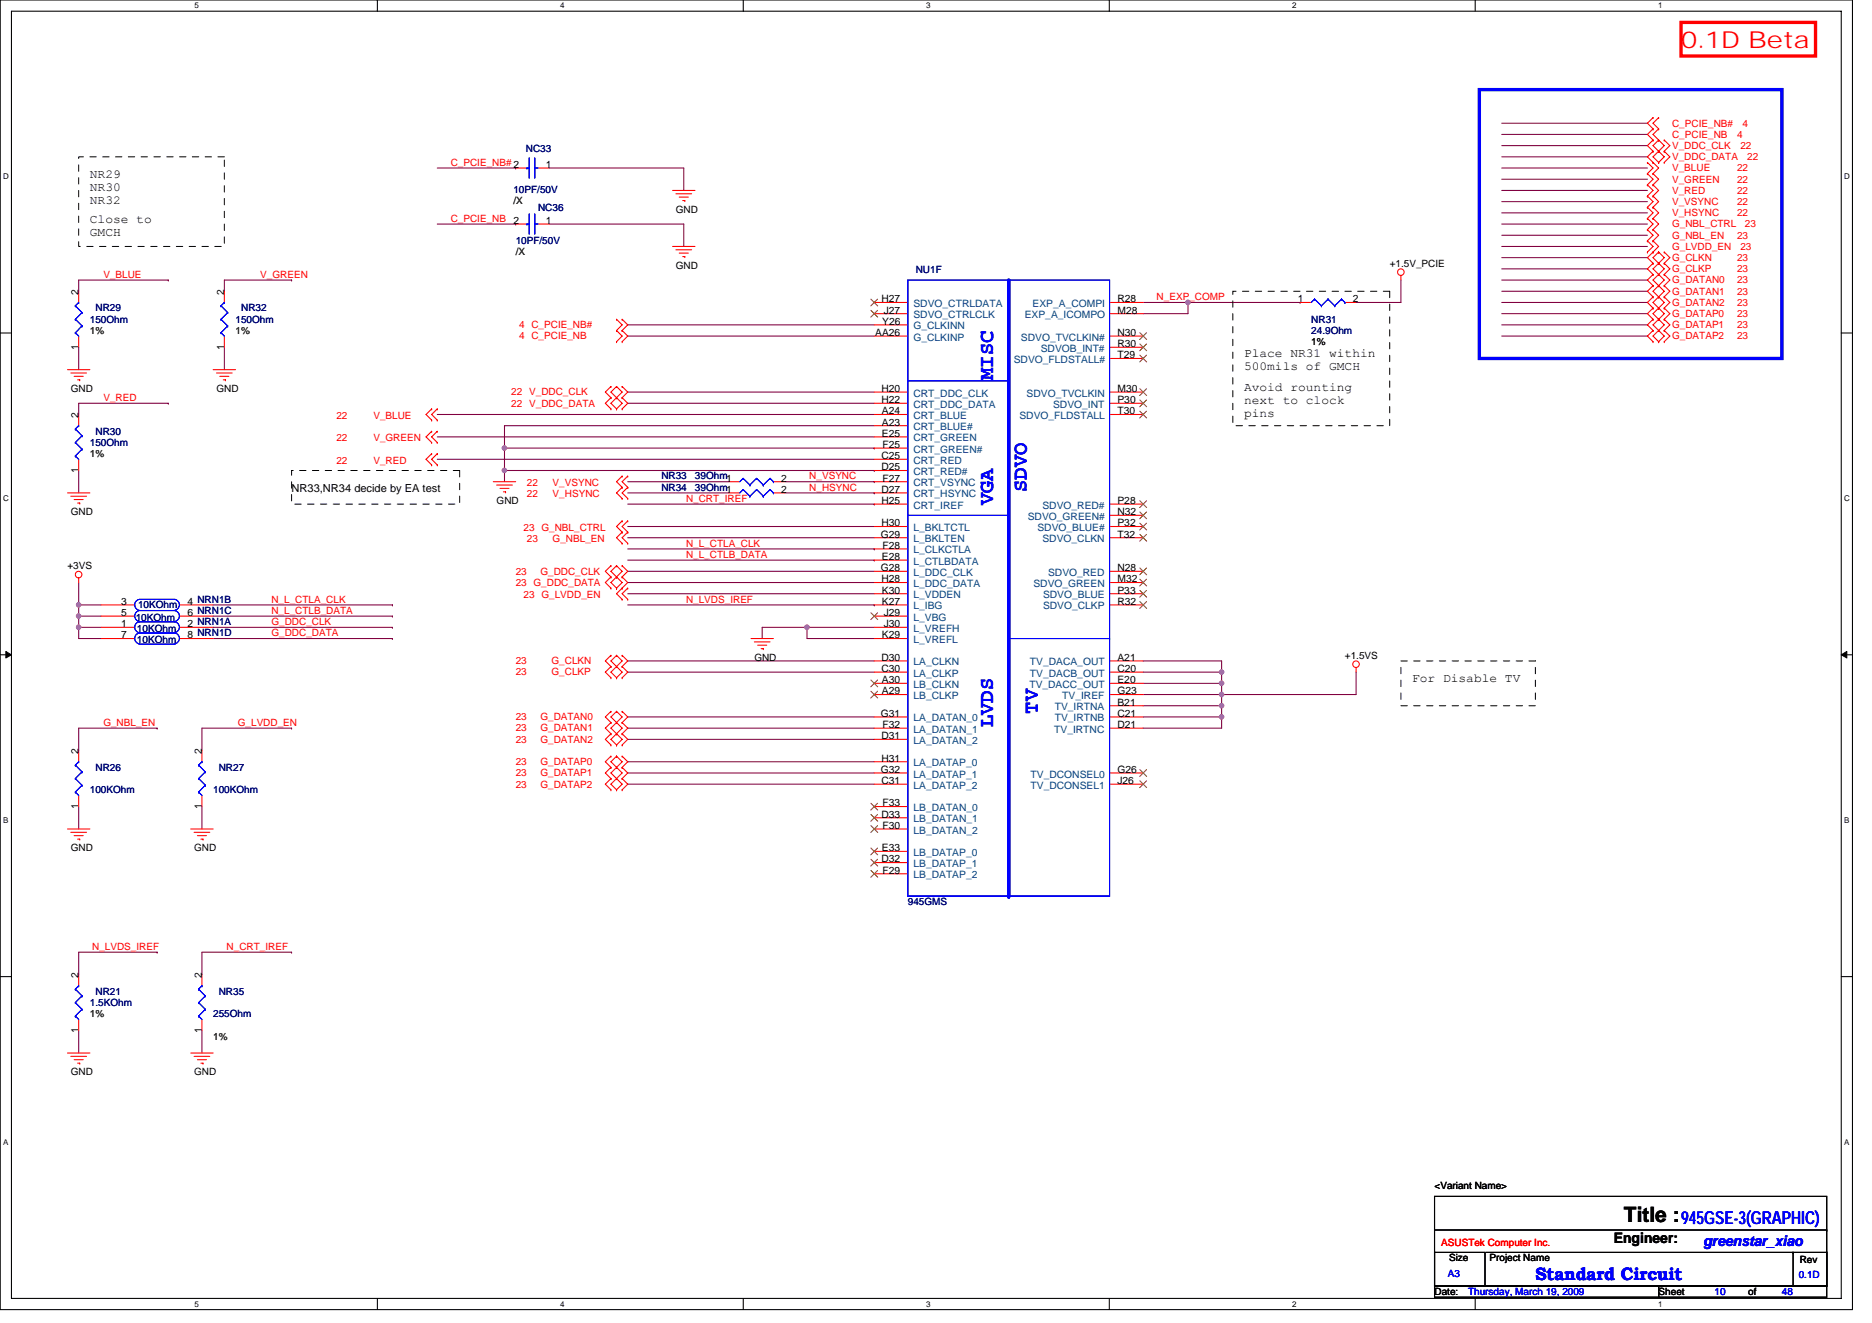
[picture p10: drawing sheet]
<svg xmlns="http://www.w3.org/2000/svg" width="297mm" height="210mm" viewBox="0 0 297 210" stroke-linecap="round" stroke-linejoin="round" font-family="sans-serif">
<path d="M0 0h293.9v207.9h-293.9zM1.8 1.8h290.4v204.3h-290.4z" fill="none" stroke="#000" stroke-width=".17"/>
<g fill="#fff">
<path d="M30.8 .2h.7v1.4h-.7z"/>
<path d="M30.8 206.3h.7v1.4h-.7z"/>
</g>
<path d="M59.9 0v1.8M59.9 206.1v1.8" fill="none" stroke="#000" stroke-width=".17"/>
<g fill="#fff">
<path d="M88.9 .2h.7v1.4h-.7z"/>
<path d="M88.9 206.3h.7v1.4h-.7z"/>
</g>
<path d="M117.9 0v1.8M117.9 206.1v1.8" fill="none" stroke="#000" stroke-width=".17"/>
<g fill="#fff">
<path d="M147 .2h.7v1.4h-.7z"/>
<path d="M147 206.3h.7v1.4h-.7z"/>
</g>
<path d="M176 0v1.8M176 206.1v1.8" fill="none" stroke="#000" stroke-width=".17"/>
<g fill="#fff">
<path d="M205 .2h.7v1.4h-.7z"/>
<path d="M205 206.3h.7v1.4h-.7z"/>
</g>
<path d="M234.1 0v1.8M234.1 206.1v1.8" fill="none" stroke="#000" stroke-width=".17"/>
<g fill="#fff">
<path d="M263.1 .2h.7v1.4h-.7z"/>
<path d="M263.1 206.3h.7v1.4h-.7z"/>
<path d="M.5 27.3h.9v1.4h-.9z"/>
<path d="M292.6 27.3h.9v1.4h-.9z"/>
<path d="M.5 78.4h.9v1.4h-.9z"/>
<path d="M292.6 78.4h.9v1.4h-.9z"/>
</g>
<path d="M0 52.9h1.8M292.2 52.9h1.7" fill="none" stroke="#000" stroke-width=".17"/>
<g fill="#fff">
<path d="M.5 129.5h.8v1.4h-.8z"/>
<path d="M292.6 129.5h.9v1.4h-.9z"/>
</g>
<path d="M0 103.9h1.8M292.2 103.9h1.7" fill="none" stroke="#000" stroke-width=".17"/>
<path d="M.9 103.4l.9 .5-.9 .5zM292.2 103.9l.8-.5v1z" fill="#000" stroke="#000" stroke-width=".16"/>
<g fill="#fff">
<path d="M.5 180.5h.8v1.4h-.8z"/>
<path d="M292.6 180.5h.9v1.4h-.9z"/>
</g>
<path d="M0 155h1.8M292.2 155h1.7M227.6 189.9h62.3v14.2h-62.3zM227.6 198.8h8v5.3h-8zM227.6 195.2h62.3M235.8 198.8h48.7M284.5 198.8h5.4v5.3h-5.4zM284.5 198.8h.1M289.9 195.2h.1M227.6 204.1h35.6v1.8h-35.6zM263.2 204.1h26.7v1.8h-26.7z" fill="none" stroke="#000" stroke-width=".17"/>
<g fill="none" stroke="#800040" stroke-width=".17">
<path d="M238.3 19.6h23.1M69.4 35.6h12.4M69.4 26.7h12.4M81.8 35.6h.1M81.8 26.7h.1M87.2 26.7h21.3v3.5M87.2 35.6h21.3v3.5M238.3 30.2h23.1M238.3 35.6h23.1M238.3 39.1h23.1M238.3 24.9h23.1M238.3 26.7h23.1"/>
<path d="M238.3 37.3h23.1M238.3 23.1h23.1M238.3 32h23.1M238.3 33.8h23.1M238.3 28.4h23.1M238.3 21.3h23.1M12.5 55.1v3.6M26.7 44.4h-14.2v1.8M26.7 44.4h.1M35.6 55.1v3.6M46.3 44.4h.1M46.3 44.4h-10.7v1.8"/>
<path d="M99.6 51.6h39.1M99.6 53.3h39.1M181.4 48h24.9M188.5 48h.1M188.5 48v1.8h-7.1M206.3 48h.1M222.3 44.4v3.6h-7.1M238.3 44.4h23.1M238.3 53.3h23.1M238.3 49.8h23.1M238.3 40.9h23.1M238.3 48h23.1"/>
<path d="M238.3 46.2h23.1M238.3 42.7h23.1M238.3 51.6h23.1M12.5 74.7v3.5M26.7 64h-14.2v1.8M26.7 64h.1M69.4 69.3h69.3M69.4 72.9h69.3M69.4 65.8h69.3M80 74.7v1.8M80 71.1v3.6M80 74.7h58.7"/>
<path d="M80 71.1h58.7M99.6 62.2h39.1M99.6 64h39.1M99.6 76.5h16M99.6 78.2h16M124.5 76.5h14.2M124.5 78.2h14.2M138.7 74.7h.1M138.7 76.5h.1M138.7 67.6h-58.7v3.5M138.7 78.2h.1M138.7 71.1h.1"/>
<path d="M12.5 97.8h3.5M12.5 99.6h3.5M12.5 99.6h.1M12.5 99.6v1.7h3.5M12.5 97.8h.1M12.5 96h.1M12.5 96h3.5M12.5 92.5v7.1M33.8 99.6h28.5M33.8 97.8h28.5M33.8 96h28.5M62.3 97.8h.1"/>
<path d="M62.3 96h.1M62.3 99.6h.1M99.6 85.3h39.1M99.6 83.6h39.1M99.6 92.5h39.1M99.6 90.7h39.1M99.6 94.2h39.1M99.6 87.1h39.1M99.6 96h39.1M99.6 88.9h39.1M99.6 80h39.1M128.1 99.6h.1"/>
<path d="M128.1 99.6v1.7h10.6M128.1 99.6h10.6M128.1 99.6h-7.2v1.7M138.7 87.1h.1M138.7 88.9h.1M138.7 96h.1M138.7 80h.1M24.9 115.6h.1M24.9 115.6h-12.4v3.5M33.8 101.3h28.5M46.3 115.6h-14.3v3.5M46.3 115.6h.1"/>
<path d="M62.3 101.3h.1M99.6 115.6h39.1M99.6 113.8h39.1M99.6 104.9h39.1M99.6 106.7h39.1M99.6 117.3h39.1M181.4 108.5h12.4M181.4 104.9h12.4v5.3M181.4 110.2h12.4M181.4 106.7h12.4M181.4 112h12.4M181.4 113.8h12.4"/>
<path d="M193.8 112h.1M193.8 108.5h.1M193.8 106.7h.1M193.8 113.8h.1M193.8 112v1.8M193.8 110.2v1.8M193.8 113.8v1.8h-12.4M193.8 110.2h.1M215.2 106.7v3.5h-21.4M12.5 128v3.6M32 128v3.6M99.6 122.7h39.1"/>
<path d="M99.6 124.5h39.1M99.6 120.9h39.1M24.9 151.1h-12.4v3.6M24.9 151.1h.1M46.3 151.1h.1M46.3 151.1h-14.3v3.6M12.5 163.6v3.5M32 163.6v3.5"/>
</g>
<g fill="#f0f" stroke="#f0f" stroke-width=".17">
<circle cx="128" cy="99.6" r=".35"/>
<circle cx="80" cy="74.7" r=".35"/>
<circle cx="193.8" cy="112" r=".35"/>
<circle cx="193.8" cy="108.4" r=".35"/>
<circle cx="188.5" cy="48" r=".35"/>
<circle cx="80" cy="71.1" r=".35"/>
<circle cx="12.5" cy="99.6" r=".35"/>
<circle cx="193.8" cy="106.7" r=".35"/>
<circle cx="193.8" cy="113.8" r=".35"/>
<circle cx="12.5" cy="97.8" r=".35"/>
<circle cx="12.5" cy="96" r=".35"/>
<circle cx="193.8" cy="110.2" r=".35"/>
</g>
<g fill="none" stroke="#f00" stroke-width=".17">
<path d="M262.3 18.7h.1M262.3 18.7l-.9 .9 .9 .8M263.2 18.7h.1M263.2 18.7l-.9 .9 .9 .8M81.8 26.7h1.8M81.8 35.6h1.8M85.4 26.7h1.8M85.4 35.6h1.8M106.7 39.1h3.6M106.7 30.2h3.6M107.2 39.6h2.5M107.2 30.8h2.5"/>
<path d="M107.8 31.3h1.4M108.3 31.8h.4M108.7 31.8h.1M261.4 29.3h.1M261.4 31.1h.1M261.4 32.9h.1M261.4 34.7h.1M261.4 38.2h.1M261.4 36.4h.1M261.4 27.6h.1M261.4 25.8h.1M261.4 25.8l.9 .9-.9 .9"/>
<path d="M261.4 38.2l.9 .9-.9 .9M261.4 29.3l.9 .9-.9 .9M261.4 32.9l.9 .9-.9 .9M261.4 34.7l.9 .9-.9 .8M261.4 36.4l.9 .9-.9 .9M261.4 31.1l.9 .9-.9 .9M261.4 27.6l.9 .8-.9 .9M262.3 22.2h.1M262.3 24h.1M262.3 20.4h.1M262.3 25.8h.1M262.3 29.3h.1"/>
<path d="M262.3 31.1h.1M262.3 32.9h.1M262.3 34.7h.1M262.3 38.2h.1M262.3 36.4h.1M262.3 27.6h.1M262.3 22.2l-.9 .9 .9 .9M262.3 20.4l-.9 .9 .9 .9M262.3 24l-.9 .9 1.8 1.8-.9 .9M262.3 38.2l.9 .9-1.8 1.8 .9 .9M262.3 29.3l.9 .9-.9 .9M262.3 32.9l.9 .9-.9 .9"/>
<path d="M262.3 34.7l.9 .9-.9 .8M262.3 36.4l.9 .9-.9 .9M262.3 31.1l.9 .9-.9 .9M262.3 27.6l.9 .8-.9 .9M263.2 24h.1M263.2 22.2h.1M263.2 20.4h.1M263.2 25.8h.1M263.2 22.2l-.9 .9 1.8 1.8-.9 .9M263.2 20.4l-.9 .9 1.8 1.8-1.8 1.8 .9 .9M264.1 24h.1M264.1 22.2h.1"/>
<path d="M264.1 25.8h.1M264.1 22.2l.9 .9-.9 .9M264.1 24l.9 .9-.9 .9M10.7 58.7h3.6M11.2 59.2h2.5M11.8 59.7h1.4M12.5 46.2v1.8M12.5 53.3v1.8M33.8 58.7h3.6M34.4 59.2h2.4M34.9 59.7h1.4M35.6 46.2v1.8"/>
<path d="M35.6 53.3v1.8M97.8 52.5h.1M97.8 50.7h.1M97.8 54.2h.1M97.8 50.7l.9 .9-.9 .9M97.8 52.5l.9 .8-.9 .9M98.7 50.7h.1M98.7 52.5h.1M98.7 54.2h.1M98.7 50.7l.9 .9-.9 .9M98.7 52.5l.9 .8-.9 .9M107.8 40.2h1.4"/>
<path d="M108.3 40.7h.4M108.7 40.7h.1M138.7 49.8h5.4M138.7 51.6h5.4M138.7 53.3h5.4M138.7 48h5.4M176.1 49.8h5.3M176.1 53.3h5.3M176.1 48h5.3M176.1 55.1h5.3M176.1 56.9h5.3M206.3 48h1.8"/>
<path d="M213.4 48h1.8M222.3 43.7v.7M261.4 40h.1M262.3 45.3h.1M262.3 47.1h.1M262.3 48.9h.1M262.3 50.7h.1M262.3 52.5h.1M262.3 54.2h.1M262.3 43.6h.1M262.3 41.8h.1M262.3 40h.1"/>
<path d="M262.3 45.3l-.9 .9 .9 .9M262.3 48.9l-.9 .9 .9 .9M262.3 41.8l-.9 .9 .9 .9M262.3 52.5l-.9 .8 .9 .9M262.3 47.1l-.9 .9 .9 .9M262.3 50.7l-.9 .9 .9 .9M262.3 43.6l-.9 .8 .9 .9M263.2 47.1h.1M263.2 45.3h.1M263.2 50.7h.1M263.2 48.9h.1M263.2 54.2h.1"/>
<path d="M263.2 52.5h.1M263.2 43.6h.1M263.2 41.8h.1M263.2 40h.1M263.2 40l.9 .9-1.8 1.8 1.8 1.7-1.8 1.8 1.8 1.8-1.8 1.8 1.8 1.8-1.8 1.7 .9 .9M263.2 40l-.9 .9 1.8 1.8-1.8 1.7 1.8 1.8-1.8 1.8 1.8 1.8-1.8 1.8 .9 .9M263.2 52.5l.9 .8-.9 .9M264.1 47.1h.1M264.1 45.3h.1M264.1 50.7h.1M264.1 48.9h.1M264.1 54.2h.1"/>
<path d="M264.1 52.5h.1M264.1 43.6h.1M264.1 41.8h.1M264.1 40h.1M264.1 41.8l.9 .9-.9 .9M264.1 48.9l.9 .9-.9 .9M264.1 45.3l.9 .9-.9 .9M264.1 52.5l.9 .8-.9 .9M264.1 43.6l.9 .8-.9 .9M264.1 50.7l.9 .9-.9 .9M264.1 47.1l.9 .9-.9 .9M264.1 40l.9 .9-.9 .9"/>
<path d="M10.7 78.2h3.6M11.2 78.8h2.5M11.8 79.3h1.4M12.3 79.8h.4M12.3 60.3h.4M12.5 65.8v1.8M12.5 72.9v1.8M12.7 79.8h.1M12.7 60.3h.1M35.4 60.3h.4M35.8 60.3h.1M68.5 68.5h.1"/>
<path d="M68.5 70.2h.1M68.5 64.9h.1M68.5 66.7h.1M68.5 72h.1M68.5 73.8h.1M68.5 68.5l-.9 .8 .9 .9M68.5 64.9l-.9 .9 .9 .9M68.5 72l-.9 .9 .9 .9M69.4 68.5h.1M69.4 70.2h.1M69.4 64.9h.1M69.4 66.7h.1"/>
<path d="M69.4 72h.1M69.4 73.8h.1M69.4 68.5l-.9 .8 .9 .9M69.4 64.9l-.9 .9 .9 .9M69.4 72l-.9 .9 .9 .9M78.3 76.5h3.5M78.8 77h2.5M79.3 77.5h1.5M79.9 78.1h.3M80.2 78.1h.1M96.9 64.9h.1M96.9 63.1h.1"/>
<path d="M96.9 61.3h.1M96.9 63.1l-.8 .9 .8 .9M96.9 61.3l-.8 .9 .8 .9M97.8 64.9h.1M97.8 63.1h.1M97.8 61.3h.1M97.8 61.3l-.9 .9 1.8 1.8-.9 .9M97.8 61.3l.9 .9-1.8 1.8 .9 .9M98.7 63.1h.1M98.7 64.9h.1M98.7 61.3h.1M98.7 75.6h.1"/>
<path d="M98.7 77.3h.1M98.7 79.1h.1M98.7 63.1l.9 .9-.9 .9M98.7 61.3l.9 .9-.9 .9M98.7 75.6l-.9 .9 .9 .8M98.7 77.3l-.9 .9 .9 .9M99.6 75.6h.1M99.6 77.3h.1M99.6 79.1h.1M99.6 75.6l-.9 .9 .9 .8M99.6 77.3l-.9 .9 .9 .9M115.6 78.2h1.8"/>
<path d="M115.6 76.5h1.8M122.7 78.2h1.8M122.7 76.5h1.8M138.7 78.2h5.4M138.7 76.5h5.4M138.7 62.2h5.4M138.7 64h5.4M138.7 65.8h5.4M138.7 67.6h5.4M138.7 69.3h5.4M138.7 71.1h5.4M138.7 72.9h5.4"/>
<path d="M138.7 74.7h5.4M176.1 62.2h5.3M176.1 64h5.3M176.1 65.8h5.3M12.5 91.7v.8M16 96h5.4M16 99.6h5.4M16 97.8h5.4M28.5 96h5.3M28.5 99.6h5.3M28.5 97.8h5.3M96.9 93.3h.1"/>
<path d="M96.9 91.6h.1M96.9 89.8h.1M96.9 91.6l-.8 .9 .8 .8M96.9 89.8l-.8 .9 .8 .9M97.8 93.3h.1M97.8 91.6h.1M97.8 89.8h.1M97.8 89.8l-.9 .9 1.8 1.8-.9 .8M97.8 89.8l.9 .9-1.8 1.8 .9 .8M98.7 91.6h.1M98.7 93.3h.1M98.7 89.8h.1"/>
<path d="M98.7 95.1h.1M98.7 82.7h.1M98.7 84.5h.1M98.7 86.2h.1M98.7 91.6l.9 .9-1.8 1.7 .9 .9M98.7 89.8l.9 .9-.9 .9M98.7 82.7l-.9 .9 .9 .9M98.7 84.5l-.9 .8 .9 .9M99.6 93.3h.1M99.6 95.1h.1M99.6 82.7h.1M99.6 84.5h.1"/>
<path d="M99.6 86.2h.1M99.6 93.3l-.9 .9 .9 .9M99.6 82.7l-.9 .9 .9 .9M99.6 84.5l-.9 .8 .9 .9M138.7 96h5.4M138.7 99.6h5.4M138.7 97.8h5.4M138.7 80h5.4M138.7 83.6h5.4M138.7 85.3h5.4M138.7 87.1h5.4M138.7 88.9h5.4"/>
<path d="M138.7 90.7h5.4M138.7 92.5h5.4M138.7 94.2h5.4M176.1 96h5.3M176.1 80h5.3M176.1 83.6h5.3M176.1 85.3h5.3M176.1 90.7h5.3M176.1 92.5h5.3M176.1 94.2h5.3M176.1 81.8h5.3M12.5 119.1v1.8"/>
<path d="M16 101.3h5.4M28.5 101.3h5.3M32 119.1v1.8M96.9 107.6h.1M96.9 105.8h.1M96.9 114.7h.1M96.9 112.9h.1M96.9 118.2h.1M96.9 116.5h.1M96.9 104h.1M96.9 105.8l-.8 .9 .8 .9M96.9 116.5l-.8 .8 .8 .9"/>
<path d="M96.9 112.9l-.8 .9 .8 .9M96.9 114.7l-.8 .9 .8 .9M96.9 104l-.8 .9 .8 .9M97.8 107.6h.1M97.8 105.8h.1M97.8 114.7h.1M97.8 112.9h.1M97.8 118.2h.1M97.8 116.5h.1M97.8 104h.1M97.8 104l-.9 .9 1.8 1.8-.9 .9M97.8 104l.9 .9-1.8 1.8 .9 .9"/>
<path d="M97.8 112.9l.9 .9-1.8 1.8 1.8 1.7-.9 .9M97.8 112.9l-.9 .9 1.8 1.8-1.8 1.7 .9 .9M98.7 105.8h.1M98.7 107.6h.1M98.7 112.9h.1M98.7 114.7h.1M98.7 116.5h.1M98.7 118.2h.1M98.7 104h.1M98.7 105.8l.9 .9-.9 .9M98.7 112.9l.9 .9-.9 .9M98.7 116.5l.9 .8-.9 .9"/>
<path d="M98.7 114.7l.9 .9-.9 .9M98.7 104l.9 .9-.9 .9M119.2 101.3h3.5M119.7 101.9h2.5M120.2 102.4h1.5M120.8 103h.3M121.1 103h.1M138.7 101.3h5.4M138.7 104.9h5.4M138.7 106.7h5.4M138.7 108.5h5.4M138.7 110.2h5.4"/>
<path d="M138.7 113.8h5.4M138.7 115.6h5.4M138.7 117.3h5.4M176.1 104.9h5.3M176.1 106.7h5.3M176.1 108.5h5.3M176.1 110.2h5.3M176.1 112h5.3M176.1 113.8h5.3M176.1 115.6h5.3M215.2 106v.7M10.7 131.6h3.6"/>
<path d="M11.2 132.1h2.5M11.8 132.6h1.4M12.3 133.2h.4M12.5 126.2v1.8M12.7 133.2h.1M30.3 131.6h3.5M30.8 132.1h2.5M31.3 132.6h1.5M31.9 133.2h.3M32 126.2v1.8M32.2 133.2h.1M96.9 125.3h.1"/>
<path d="M96.9 123.6h.1M96.9 121.8h.1M96.9 120h.1M96.9 123.6l-.8 .9 .8 .8M96.9 120l-.8 .9 .8 .9M96.9 121.8l-.8 .9 .8 .9M97.8 125.3h.1M97.8 123.6h.1M97.8 121.8h.1M97.8 120h.1M97.8 120l.9 .9-1.8 1.8 1.8 1.8-.9 .8M97.8 120l-.9 .9 1.8 1.8-1.8 1.8 .9 .8"/>
<path d="M98.7 123.6h.1M98.7 125.3h.1M98.7 120h.1M98.7 121.8h.1M98.7 123.6l.9 .9-.9 .8M98.7 120l.9 .9-.9 .9M98.7 121.8l.9 .9-.9 .9M138.7 120.9h5.4M138.7 122.7h5.4M138.7 124.5h5.4M138.7 128h5.4M138.7 129.8h5.4"/>
<path d="M138.7 131.6h5.4M138.7 135.1h5.4M138.7 136.9h5.4M138.7 138.7h5.4M176.1 122.7h5.3M176.1 124.5h5.3M12.5 154.7v1.8M32 154.7v1.8M10.7 167.1h3.6M11.2 167.7h2.5M11.8 168.2h1.4M12.3 168.7h.4"/>
<path d="M12.5 161.8v1.8M12.7 168.7h.1M30.3 167.1h3.5M30.8 167.7h2.5M31.3 168.2h1.5M31.9 168.7h.3M32 161.8v1.8M32.2 168.7h.1"/>
<circle cx="222.3" cy="43.2" r=".52"/>
<circle cx="12.5" cy="91.2" r=".52"/>
<circle cx="215.2" cy="105.4" r=".52"/>
</g>
<path d="M12.5 24.9h23.1v14.2h-23.1zM195.6 46.2h24.9v21.4h-24.9zM46.3 74.7h26.6v5.3h-26.6zM222.3 104.9h21.3v7.1h-21.3z" fill="none" stroke="#000" stroke-width=".16" stroke-dasharray="1 1 1 1 1 1 1 1"/>
<path d="M266.7 3.6h21.4v5.3h-21.4z" fill="none" stroke="#f00" stroke-width=".53"/>
<path d="M234.7 14.2h48v42.7h-48zM160.1 44.4v97.8M160.1 142.2h.1" fill="none" stroke="#00f" stroke-width=".53"/>
<g fill="none" stroke="#00f" stroke-width=".17">
<path d="M83.6 26.7h.1M83.6 35.6h.1M83.6 26.7h.4M83.6 35.6h.4M84 25.1v3.2M84 34v3.2M84.9 25.1v3.2M84.9 26.7h.5M84.9 34v3.2M84.9 35.6h.5M12 48.5h.1M12 52.8h.1"/>
<path d="M12 50.7h.1M12 48.5l1 1.1M12 52.8l.5 .5M12 50.7l1 1M12.5 48h.1M12.5 48l-.5 .5M13 49.6h.1M13 51.7h.1M13 49.6l-1 1.1M13 51.7l-1 1.1M35.1 48.5h.1M35.1 52.8h.1"/>
<path d="M35.1 50.7h.1M35.1 48.5l1 1.1M35.1 52.8l.5 .5M35.1 50.7l1 1M35.6 48h.1M35.6 48l-.5 .5M36.1 49.6h.1M36.1 51.7h.1M36.1 49.6l-1 1.1M36.1 51.7l-1 1.1M144.1 44.4h32v97.8h-32zM208.6 47.5h.1"/>
<path d="M208.6 47.5l1.1 1M208.6 47.5l-.5 .5M209.7 48.5h.1M210.7 47.5h.1M210.7 47.5l1.1 1M210.7 47.5l-1 1M211.8 48.5h.1M212.9 47.5h.1M212.9 47.5l.5 .5M212.9 47.5l-1.1 1M213.4 48h.1M12 68.1h.1"/>
<path d="M12 72.4h.1M12 70.2h.1M12 68.1l1 1.1M12 72.4l.5 .5M12 70.2l1 1.1M12.5 67.6h.1M12.5 67.6l-.5 .5M13 69.2h.1M13 71.3h.1M13 69.2l-1 1M13 71.3l-1 1.1M117.9 77.7h.1"/>
<path d="M117.9 75.9h.1M117.9 77.7l1.1 1.1M117.9 77.7l-.5 .5M117.9 75.9l1.1 1.1M117.9 75.9l-.5 .6M119 78.8h.1M119 77h.1M120.1 77.7h.1M120.1 75.9h.1M120.1 77.7l1 1.1M120.1 77.7l-1.1 1.1M120.1 75.9l1 1.1"/>
<path d="M120.1 75.9l-1.1 1.1M121.1 78.8h.1M121.1 77h.1M122.2 77.7h.1M122.2 75.9h.1M122.2 77.7l.5 .5M122.2 77.7l-1.1 1.1M122.2 75.9l.5 .6M122.2 75.9l-1.1 1.1M122.7 78.2h.1M122.7 76.5h.1M144.1 60.5h16"/>
<path d="M22.1 95.1a.88 .88 0 0 0-.7 .9 .88 .88 0 0 0 .7 .9M22.1 98.7a.88 .88 0 0 0-.7 .9 .88 .88 0 0 0 .7 .8M22.1 96.9a.88 .88 0 0 0-.7 .9 .88 .88 0 0 0 .7 .8M22.1 95.1h5.7M22.1 96.9h5.7M22.1 98.7h5.7M27.8 95.1a.88 .88 0 0 1 .7 .9 .88 .88 0 0 1-.8 .9M27.8 98.7a.88 .88 0 0 1 .7 .9 .88 .88 0 0 1-.8 .8M27.8 96.9a.88 .88 0 0 1 .7 .9 .88 .88 0 0 1-.8 .8M144.1 81.8h16M22.1 100.5a.88 .88 0 0 0-.7 .8 .88 .88 0 0 0 .7 .9M22.1 100.5h5.7"/>
<path d="M22.1 102.2h5.7M27.8 100.5a.88 .88 0 0 1 .7 .9 .88 .88 0 0 1-.8 .8M160.1 101.3h16M176.1 101.3h.1M12 121.4h.1M12 125.7h.1M12 123.6h.1M12 121.4l1 1.1M12 125.7l.5 .5M12 123.6l1 1M12.5 120.9h.1M12.5 120.9l-.5 .5"/>
<path d="M13 122.5h.1M13 124.6h.1M13 122.5l-1 1.1M13 124.6l-1 1.1M31.5 121.4h.1M31.5 125.7h.1M31.5 123.6h.1M31.5 121.4l1.1 1.1M31.5 125.7l.5 .5M31.5 123.6l1.1 1M32 120.9h.1M32 120.9l-.5 .5"/>
<path d="M32.6 122.5h.1M32.6 124.6h.1M32.6 122.5l-1.1 1.1M32.6 124.6l-1.1 1.1M12 157h.1M12 159.1h.1M12 157l1 1.1M12 159.1l1 1.1M12.5 156.5h.1M12.5 156.5l-.5 .5M13 158.1h.1M13 158.1l-1 1"/>
<path d="M31.5 157h.1M31.5 159.1h.1M31.5 157l1.1 1.1M31.5 159.1l1.1 1.1M32 156.5h.1M32 156.5l-.5 .5M32.6 158.1h.1M32.6 158.1l-1.1 1M144.1 142.2h32M12 161.3h.1M12 161.3l.5 .5M13 160.2h.1"/>
<path d="M13 160.2l-1 1.1M31.5 161.3h.1M31.5 161.3l.5 .5M32.6 160.2h.1M32.6 160.2l-1.1 1.1"/>
</g>
<g fill="none" stroke="#804000" stroke-width=".16">
<path d="M138.2 49.3l1.1 1M138.2 47.5l1.1 1.1M139.3 49.3l-1.1 1M139.3 47.5l-1.1 1.1M180.9 52.8l1 1.1M180.9 54.6l1 1.1M180.9 56.4l1 1M181.9 54.6l-1.1 1.1M181.9 52.8l-1.1 1.1M181.9 56.4l-1.1 1M180.9 79.5l1 1.1M180.9 61.7l1 1.1"/>
<path d="M180.9 63.5l1 1.1M180.9 65.3l1 1M181.9 79.5l-1.1 1.1M181.9 61.7l-1.1 1.1M181.9 63.5l-1.1 1.1M181.9 65.3l-1.1 1M138.2 97.3l1.1 1M139.3 97.3l-1.1 1M180.9 90.1l1 1.1M180.9 91.9l1 1.1M180.9 93.7l1 1.1M180.9 95.5l1 1.1"/>
<path d="M180.9 81.3l1 1M180.9 83l1 1.1M180.9 84.8l1 1.1M181.9 90.1l-1.1 1.1M181.9 91.9l-1.1 1.1M181.9 93.7l-1.1 1.1M181.9 95.5l-1.1 1.1M181.9 81.3l-1.1 1M181.9 83l-1.1 1.1M181.9 84.8l-1.1 1.1M138.2 107.9l1.1 1.1M138.2 109.7l1.1 1.1"/>
<path d="M139.3 107.9l-1.1 1.1M139.3 109.7l-1.1 1.1M138.2 127.5l1.1 1.1M138.2 129.3l1.1 1M138.2 131l1.1 1.1M138.2 134.6l1.1 1.1M138.2 136.4l1.1 1.1M138.2 138.2l1.1 1M139.3 136.4l-1.1 1.1M139.3 138.2l-1.1 1M139.3 127.5l-1.1 1.1M139.3 129.3l-1.1 1"/>
<path d="M139.3 131l-1.1 1.1M139.3 134.6l-1.1 1.1M180.9 122.2l1 1M180.9 123.9l1 1.1M181.9 122.2l-1.1 1M181.9 123.9l-1.1 1.1"/>
</g>
<text font-size="3.7" fill="#f00" x="266.7" y="7.7">0.1D Beta</text>
<g font-size="3.4" fill="#00f">
<text x="157.6" y="60.3" transform="rotate(-90 157.6 60.3)">MISC</text>
<text x="157.6" y="80.2" transform="rotate(-90 157.6 80.2)">VGA</text>
<text x="162.9" y="78.1" transform="rotate(-90 162.9 78.1)">SDVO</text>
<text x="164.7" y="113.3" transform="rotate(-90 164.7 113.3)">TV</text>
<text x="157.6" y="115.4" transform="rotate(-90 157.6 115.4)">LVDS</text>
</g>
<text font-size="3.4" x="257.7" y="193.9">Title :</text>
<g font-size="2.8" fill="#00f">
<text x="266.7" y="194.3">945GSE-3(GRAPHIC)</text>
<text x="243.6" y="203.2">Standard Circuit</text>
</g>
<text font-size="2.3" x="256.1" y="197.4">Engineer:</text>
<text font-size="2.3" fill="#00f" x="270.3" y="197.7">greenstar_xiao</text>
<g font-size="1.9">
<text x="14.3" y="28.2">NR29</text>
<text x="14.3" y="35.3">Close to</text>
<text x="14.3" y="30.3">NR30</text>
<text x="14.3" y="32.4">NR32</text>
<text x="14.3" y="37.4">GMCH</text>
<text x="197.4" y="56.7">Place NR31 within</text>
<text x="197.4" y="58.8">500mils of GMCH</text>
<text x="197.4" y="62">Avoid rounting</text>
<text x="197.4" y="64.1">next to clock</text>
<text x="197.4" y="66.2">pins</text>
<text x="224.1" y="108.2">For Disable TV</text>
</g>
<text font-size="1.8" x="46.3" y="78">NR33,NR34 decide by EA test</text>
<g font-size="1.6" fill="#f00">
<text x="265.3" y="23.6">V_DDC_CLK</text>
<text x="265.3" y="21.9">C_PCIE_NB</text>
<text x="265.3" y="20.1">C_PCIE_NB#</text>
<text x="275.6" y="21.9">4</text>
<text x="276.2" y="23.6">22</text>
<text x="276.5" y="20.1">4</text>
<text x="71.5" y="26.3">C_PCIE_NB# 2</text>
<text x="265.3" y="25.4">V_DDC_DATA</text>
<text x="265.3" y="29">V_GREEN</text>
<text x="265.3" y="27.2">V_BLUE</text>
<text x="275.6" y="27.2">22</text>
<text x="275.6" y="29">22</text>
<text x="277.2" y="25.4">22</text>
<text x="71.5" y="35.2">C_PCIE_NB</text>
<text x="265.3" y="30.8">V_RED</text>
<text x="265.3" y="34.3">V_HSYNC</text>
<text x="265.3" y="32.5">V_VSYNC</text>
<text x="275.6" y="34.3">22</text>
<text x="275.6" y="30.8">22</text>
<text x="275.6" y="32.5">22</text>
<text x="265.3" y="41.4">G_CLKN</text>
<text x="265.3" y="39.6">G_LVDD_EN</text>
<text x="265.3" y="36.1">G_NBL_CTRL</text>
<text x="265.3" y="37.9">G_NBL_EN</text>
<text x="275.6" y="37.9">23</text>
<text x="275.6" y="41.4">23</text>
<text x="276.2" y="39.6">23</text>
<text x="276.9" y="36.1">23</text>
<text x="16.4" y="44.1">V_BLUE</text>
<text x="41.3" y="44.1">V_GREEN</text>
<text x="183.5" y="47.6">N_EXP_COMP</text>
<text x="265.3" y="46.8">G_DATAN1</text>
<text x="265.3" y="45">G_DATAN0</text>
<text x="265.3" y="43.2">G_CLKP</text>
<text x="275.6" y="46.8">23</text>
<text x="275.6" y="45">23</text>
<text x="275.6" y="43.2">23</text>
<text x="82.4" y="52.1">4 C_PCIE_NB#</text>
<text x="82.4" y="53.9">4 C_PCIE_NB</text>
<text x="265.3" y="50.3">G_DATAP0</text>
<text x="265.3" y="53.9">G_DATAP2</text>
<text x="265.3" y="48.5">G_DATAN2</text>
<text x="265.3" y="52.1">G_DATAP1</text>
<text x="275.6" y="48.5">23</text>
<text x="275.6" y="50.3">23</text>
<text x="275.6" y="53.9">23</text>
<text x="275.6" y="52.1">23</text>
<text x="16.4" y="63.6">V_RED</text>
<text x="81.1" y="64.5">22 V_DDC_DATA</text>
<text x="81.1" y="62.8">22 V_DDC_CLK</text>
<text x="53.4" y="70">22</text>
<text x="53.4" y="66.5">22</text>
<text x="59.2" y="70">V_GREEN</text>
<text x="59.2" y="66.5">V_BLUE</text>
<text x="53.4" y="73.6">22</text>
<text x="59.2" y="73.6">V_RED</text>
<text x="83.6" y="77.2">22</text>
<text x="87.7" y="77.2">V_VSYNC</text>
<text x="128.4" y="76.1">N_VSYNC</text>
<text x="128.4" y="77.9">N_HSYNC</text>
<text x="83.6" y="78.9">22</text>
<text x="87.7" y="78.9">V_HSYNC</text>
<text x="108.9" y="79.7">N_CRT_IREF</text>
<text x="83.1" y="84.3">23 G_NBL_CTRL</text>
<text x="83.6" y="86">23</text>
<text x="87.7" y="86">G_NBL_EN</text>
<text x="108.9" y="86.8">N_L_CTLA_CLK</text>
<text x="108.9" y="88.5">N_L_CTLB_DATA</text>
<text x="43.1" y="95.7">N_L_CTLA_CLK</text>
<text x="81.8" y="91.2">23</text>
<text x="81.8" y="93">23 G_DDC_DATA</text>
<text x="83.1" y="94.9">23 G_LVDD_EN</text>
<text x="85.7" y="91.2">G_DDC_CLK</text>
<text x="108.9" y="95.7">N_LVDS_IREF</text>
<text x="43.1" y="101">G_DDC_DATA</text>
<text x="43.1" y="97.4">N_L_CTLB_DATA</text>
<text x="43.1" y="99.2">G_DDC_CLK</text>
<text x="81.8" y="107.2">23</text>
<text x="81.8" y="105.4">23</text>
<text x="87.5" y="107.2">G_CLKP</text>
<text x="87.5" y="105.4">G_CLKN</text>
<text x="16.4" y="115.2">G_NBL_EN</text>
<text x="37.7" y="115.2">G_LVDD_EN</text>
<text x="81.8" y="114.3">23</text>
<text x="81.8" y="117.9">23</text>
<text x="81.8" y="116.1">23</text>
<text x="85.7" y="114.3">G_DATAN0</text>
<text x="85.7" y="117.9">G_DATAN2</text>
<text x="85.7" y="116.1">G_DATAN1</text>
<text x="81.8" y="125">23</text>
<text x="81.8" y="121.4">23</text>
<text x="81.8" y="123.2">23</text>
<text x="85.7" y="125">G_DATAP2</text>
<text x="85.7" y="121.4">G_DATAP0</text>
<text x="85.7" y="123.2">G_DATAP1</text>
<text x="14.6" y="150.8">N_LVDS_IREF</text>
<text x="36" y="150.8">N_CRT_IREF</text>
<text x="228.7" y="197.7">ASUSTek Computer Inc.</text>
</g>
<g font-size="1.6" fill="#000080">
<text x="83.4" y="24.2">NC33</text>
<text x="81.5" y="30.6">10PF/50V</text>
<text x="85.4" y="33.4">NC36</text>
<text x="81.8" y="38.8">10PF/50V</text>
<text x="145.3" y="43.4">NU1F</text>
<text x="14.3" y="51.2">150Ohm</text>
<text x="15.2" y="49.4">NR29</text>
<text x="37.4" y="51.2">150Ohm</text>
<text x="38.3" y="49.4">NR32</text>
<text x="208.1" y="51.2">NR31</text>
<text x="208.1" y="53">24.9Ohm</text>
<text x="14.3" y="70.8">150Ohm</text>
<text x="15.2" y="69">NR30</text>
<text x="104.9" y="77.9">NR34</text>
<text x="104.9" y="76.1">NR33</text>
<text x="110.3" y="77.9">39Ohm1</text>
<text x="110.3" y="76.1">39Ohm1</text>
<text x="21.5" y="98.5">10KOhm</text>
<text x="21.7" y="100.3">10KOhm</text>
<text x="21.9" y="96.5">10KOhm</text>
<text x="21.7" y="102">10KOhm</text>
<text x="14.3" y="125.9">100KOhm</text>
<text x="15.2" y="122.3">NR26</text>
<text x="33.8" y="125.9">100KOhm</text>
<text x="34.7" y="122.3">NR27</text>
<text x="144.1" y="143.7">945GMS</text>
<text x="14.3" y="159.7">1.5KOhm</text>
<text x="15.2" y="157.9">NR21</text>
<text x="33.8" y="161.4">255Ohm</text>
<text x="34.7" y="157.9">NR35</text>
</g>
<g font-size="1.6">
<text x="86.6" y="26.6">1</text>
<text x="81.5" y="35.5">2</text>
<text x="86.6" y="35.5">1</text>
<text x="107.2" y="33.8">GND</text>
<text x="12.5" y="46.8" transform="rotate(-90 12.5 46.8)">2</text>
<text x="35.6" y="46.8" transform="rotate(-90 35.6 46.8)">2</text>
<text x="107.2" y="42.7">GND</text>
<text x="139.9" y="48">H27</text>
<text x="177.3" y="48">R28</text>
<text x="205.9" y="48">1</text>
<text x="214.6" y="48">2</text>
<text x="220.5" y="42.3">+1.5V_PCIE</text>
<text x="138.9" y="53.3">AA26</text>
<text x="140" y="51.5">Y26</text>
<text x="140.2" y="49.8">J27</text>
<text x="177.3" y="53.3">N30</text>
<text x="177.3" y="49.8">M28</text>
<text x="12.5" y="55.5" transform="rotate(-90 12.5 55.5)">1</text>
<text x="35.6" y="55.5" transform="rotate(-90 35.6 55.5)">1</text>
<text x="177.3" y="55.1">R30</text>
<text x="177.3" y="56.9">T29</text>
<text x="208.1" y="54.8">1%</text>
<text x="11.2" y="62.2">GND</text>
<text x="34.4" y="62.2">GND</text>
<text x="139.9" y="62.2">H20</text>
<text x="139.9" y="64">H22</text>
<text x="140" y="65.8">A24</text>
<text x="177.3" y="62.2">M30</text>
<text x="177.3" y="65.8">T30</text>
<text x="177.3" y="64">P30</text>
<text x="12.5" y="66.3" transform="rotate(-90 12.5 66.3)">2</text>
<text x="140" y="67.5">A23</text>
<text x="140" y="69.3">E25</text>
<text x="140.1" y="71.1">F25</text>
<text x="12.5" y="75.1" transform="rotate(-90 12.5 75.1)">1</text>
<text x="124" y="76.4">2</text>
<text x="139.9" y="72.9">C25</text>
<text x="139.9" y="74.7">D25</text>
<text x="140.1" y="76.4">F27</text>
<text x="11.2" y="81.8">GND</text>
<text x="78.8" y="80">GND</text>
<text x="124" y="78.2">2</text>
<text x="139.9" y="78.2">D27</text>
<text x="139.9" y="80">H25</text>
<text x="139.9" y="83.5">H30</text>
<text x="177.3" y="80">P28</text>
<text x="177.3" y="83.5">P32</text>
<text x="177.3" y="81.8">N32</text>
<text x="139.8" y="85.3">G29</text>
<text x="140" y="88.9">E28</text>
<text x="140.1" y="87.1">F28</text>
<text x="177.3" y="85.3">T32</text>
<text x="10.7" y="90.3">+3VS</text>
<text x="19.2" y="96">3</text>
<text x="29.7" y="96">4 NRN1B</text>
<text x="139.8" y="90.7">G28</text>
<text x="139.9" y="92.4">H28</text>
<text x="140" y="94.2">K30</text>
<text x="140" y="96">K27</text>
<text x="177.3" y="90.7">N28</text>
<text x="177.3" y="94.2">P33</text>
<text x="177.3" y="96">R32</text>
<text x="177.3" y="92.4">M32</text>
<text x="19.2" y="101.3">7</text>
<text x="19.2" y="99.5">1</text>
<text x="19.2" y="97.8">5</text>
<text x="29.7" y="101.3">8 NRN1D</text>
<text x="29.7" y="99.5">2 NRN1A</text>
<text x="29.7" y="97.8">6 NRN1C</text>
<text x="140" y="101.3">K29</text>
<text x="140.2" y="97.8">J29</text>
<text x="140.2" y="99.5">J30</text>
<text x="119.7" y="104.9">GND</text>
<text x="139.9" y="104.9">D30</text>
<text x="139.9" y="106.7">C30</text>
<text x="177.3" y="104.9">A21</text>
<text x="177.3" y="106.7">C20</text>
<text x="213.4" y="104.5">+1.5VS</text>
<text x="139.8" y="113.8">G31</text>
<text x="140" y="108.4">A30</text>
<text x="140" y="110.2">A29</text>
<text x="177.3" y="110.2">G23</text>
<text x="177.3" y="112">B21</text>
<text x="177.3" y="113.8">C21</text>
<text x="177.3" y="108.4">E20</text>
<text x="12.5" y="119.7" transform="rotate(-90 12.5 119.7)">2</text>
<text x="32" y="119.7" transform="rotate(-90 32 119.7)">2</text>
<text x="139.9" y="117.3">D31</text>
<text x="140.1" y="115.5">F32</text>
<text x="177.3" y="115.5">D21</text>
<text x="139.8" y="122.7">G32</text>
<text x="139.9" y="120.9">H31</text>
<text x="139.9" y="124.4">C31</text>
<text x="177.3" y="122.7">G26</text>
<text x="177.3" y="124.4">J26</text>
<text x="12.5" y="128.4" transform="rotate(-90 12.5 128.4)">1</text>
<text x="32" y="128.4" transform="rotate(-90 32 128.4)">1</text>
<text x="139.9" y="129.8">D33</text>
<text x="140.1" y="128">F33</text>
<text x="140.1" y="131.6">F30</text>
<text x="11.2" y="135.1">GND</text>
<text x="30.8" y="135.1">GND</text>
<text x="139.9" y="136.9">D32</text>
<text x="140" y="135.1">E33</text>
<text x="140.1" y="138.7">F29</text>
<text x="12.5" y="155.2" transform="rotate(-90 12.5 155.2)">2</text>
<text x="32" y="155.2" transform="rotate(-90 32 155.2)">2</text>
<text x="12.5" y="164" transform="rotate(-90 12.5 164)">1</text>
<text x="32" y="164" transform="rotate(-90 32 164)">1</text>
<text x="11.2" y="170.7">GND</text>
<text x="30.8" y="170.7">GND</text>
<text x="227.6" y="188.6">&lt;Variant Name&gt;</text>
<text x="229.9" y="200.2">Size</text>
<text x="236.3" y="200.2">Project Name</text>
<text x="285.6" y="200.4">Rev</text>
<text x="227.6" y="205.5">Date:</text>
<text x="263.2" y="205.5">Sheet</text>
<text x="277.4" y="205.5">of</text>
</g>
<g font-size="1.6" fill="#008000">
<text x="81.5" y="32.4">/X</text>
<text x="81.8" y="40.5">/X</text>
<text x="14.3" y="53">1%</text>
<text x="37.4" y="53">1%</text>
<text x="14.3" y="72.5">1%</text>
<text x="14.3" y="161.4">1%</text>
<text x="33.8" y="165">1%</text>
</g>
<g font-size="1.6" fill="#004080">
<text x="144.9" y="50.5">SDVO_CTRLCLK</text>
<text x="144.9" y="52.3">G_CLKINN</text>
<text x="144.9" y="48.7">SDVO_CTRLDATA</text>
<text x="162.6" y="50.5">EXP_A_ICOMPO</text>
<text x="163.8" y="48.7">EXP_A_COMPI</text>
<text x="144.9" y="54.1">G_CLKINP</text>
<text x="160.9" y="57.6">SDVO_FLDSTALL#</text>
<text x="162" y="54.1">SDVO_TVCLKIN#</text>
<text x="165.1" y="55.8">SDVOB_INT#</text>
<text x="144.9" y="62.9">CRT_DDC_CLK</text>
<text x="144.9" y="64.7">CRT_DDC_DATA</text>
<text x="162.9" y="62.9">SDVO_TVCLKIN</text>
<text x="167.1" y="64.7">SDVO_INT</text>
<text x="144.9" y="66.5">CRT_BLUE</text>
<text x="144.9" y="68.3">CRT_BLUE#</text>
<text x="144.9" y="70.1">CRT_GREEN</text>
<text x="144.9" y="71.8">CRT_GREEN#</text>
<text x="161.8" y="66.5">SDVO_FLDSTALL</text>
<text x="144.9" y="73.6">CRT_RED</text>
<text x="144.9" y="75.4">CRT_RED#</text>
<text x="144.9" y="77.2">CRT_VSYNC</text>
<text x="144.9" y="79">CRT_HSYNC</text>
<text x="144.9" y="80.7">CRT_IREF</text>
<text x="163.1" y="82.5">SDVO_GREEN#</text>
<text x="165.4" y="80.7">SDVO_RED#</text>
<text x="144.9" y="84.3">L_BKLTCTL</text>
<text x="144.9" y="86.1">L_BKLTEN</text>
<text x="144.9" y="87.8">L_CLKCTLA</text>
<text x="144.9" y="89.6">L_CTLBDATA</text>
<text x="164.6" y="84.3">SDVO_BLUE#</text>
<text x="165.4" y="86.1">SDVO_CLKN</text>
<text x="144.9" y="91.4">L_DDC_CLK</text>
<text x="144.9" y="93.2">L_DDC_DATA</text>
<text x="144.9" y="95">L_VDDEN</text>
<text x="164" y="93.2">SDVO_GREEN</text>
<text x="165.5" y="95">SDVO_BLUE</text>
<text x="166.3" y="91.4">SDVO_RED</text>
<text x="144.9" y="96.7">L_IBG</text>
<text x="144.9" y="98.5">L_VBG</text>
<text x="144.9" y="100.3">L_VREFH</text>
<text x="165.5" y="96.7">SDVO_CLKP</text>
<text x="144.9" y="102.1">L_VREFL</text>
<text x="144.9" y="105.6">LA_CLKN</text>
<text x="144.9" y="107.4">LA_CLKP</text>
<text x="163.4" y="105.6">TV_DACA_OUT</text>
<text x="163.4" y="107.4">TV_DACB_OUT</text>
<text x="144.9" y="109.2">LB_CLKN</text>
<text x="144.9" y="111">LB_CLKP</text>
<text x="163.3" y="109.2">TV_DACC_OUT</text>
<text x="167.4" y="112.7">TV_IRTNA</text>
<text x="168.5" y="111">TV_IREF</text>
<text x="144.9" y="114.5">LA_DATAN_0</text>
<text x="144.9" y="116.3">LA_DATAN_1</text>
<text x="144.9" y="118.1">LA_DATAN_2</text>
<text x="167.3" y="116.3">TV_IRTNC</text>
<text x="167.4" y="114.5">TV_IRTNB</text>
<text x="144.9" y="121.6">LA_DATAP_0</text>
<text x="144.9" y="123.4">LA_DATAP_1</text>
<text x="144.9" y="125.2">LA_DATAP_2</text>
<text x="163.5" y="123.4">TV_DCONSEL0</text>
<text x="163.5" y="125.2">TV_DCONSEL1</text>
<text x="144.9" y="128.7">LB_DATAN_0</text>
<text x="144.9" y="130.5">LB_DATAN_1</text>
<text x="144.9" y="132.3">LB_DATAN_2</text>
<text x="144.9" y="135.8">LB_DATAP_0</text>
<text x="144.9" y="137.6">LB_DATAP_1</text>
<text x="144.9" y="139.4">LB_DATAP_2</text>
</g>
<g font-size="1.6" fill="#00f">
<text x="229.8" y="202.7">A3</text>
<text x="285.4" y="202.9">0.1D</text>
<text x="233" y="205.5">Thursday, March 19, 2009</text>
<text x="272.1" y="205.5">10</text>
<text x="282.7" y="205.5">48</text>
</g>
<g font-size="1.3">
<text x="30.8" y="1.3">5</text>
<text x="88.9" y="1.3">4</text>
<text x="147" y="1.3">3</text>
<text x="205" y="1.3">2</text>
<text x="263.1" y="1.3">1</text>
<text x=".5" y="28.4">D</text>
<text x="292.6" y="28.4">D</text>
<text x=".5" y="79.5">C</text>
<text x="292.6" y="79.5">C</text>
<text x=".5" y="130.6">B</text>
<text x="292.6" y="130.6">B</text>
<text x=".5" y="181.7">A</text>
<text x="292.6" y="181.7">A</text>
<text x="30.8" y="207.4">5</text>
<text x="88.9" y="207.4">4</text>
<text x="147" y="207.4">3</text>
<text x="205" y="207.4">2</text>
<text x="263.1" y="207.4">1</text>
</g>
</svg>
